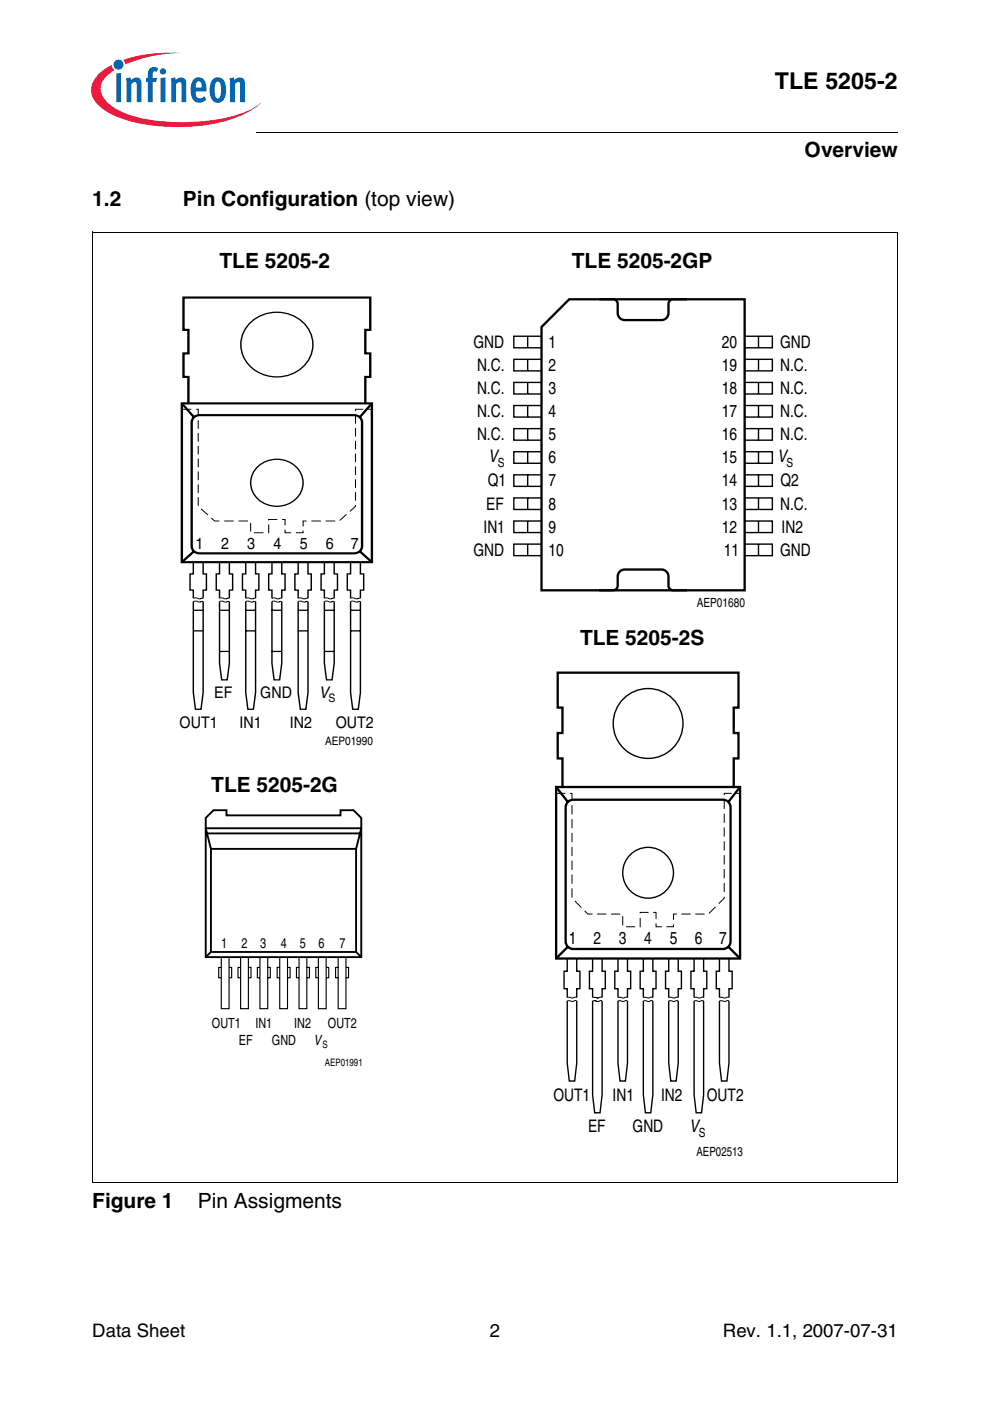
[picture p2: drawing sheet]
<svg xmlns="http://www.w3.org/2000/svg" width="210mm" height="297mm" viewBox="0 0 210 297" stroke-linecap="round" stroke-linejoin="round" font-family="sans-serif">
<circle cx="25.1" cy="13.7" r="1.06" fill="#0166b3"/>
<g fill="#ed1a40">
<path d="M26.1 12.7l.8-.3a31.7 31.7 0 0 1 11.7-1.2 31 31 0 0 0-11.4 2.2l-.6 .3z"/>
<path d="M20.7 15.9l1.3-1.1 1.7-1.1 .2 .7 .4 .5a4.8 4.8 0 0 0-3 4.1 6.1 6.1 0 0 0 3.8 4.4 31.1 31.1 0 0 0 15.1 2.5 30.9 30.9 0 0 0 13.5-3l1.6-1.1a19.2 19.2 0 0 1-10.1 4.5 41 41 0 0 1-19.9-1.3 9.9 9.9 0 0 1-5.6-4.2 4.2 4.2 0 0 1 1-4.9z"/>
</g>
<g fill="#0166b3">
<path d="M24.7 15.6l1-.1v6.2h-1z"/>
<path d="M26.7 16.6l.9-.2 .2 .6a1.19 1.19 0 0 1 1.4-.6 1.19 1.19 0 0 1 .8 1.3v4h-1v-4a.4 .4 0 0 0-.7-.3l-.5 .5v3.8h-.9z"/>
<path d="M31.8 14.5l.8-.3 .7 .2 .2 .1-.3 .8-.1-.1a.46 .46 0 0 0-.7 .2v1.1h.9l-.2 .9h-.7v4.3h-1.1v-4.3h-.3v-.9h.3v-.7a1.72 1.72 0 0 1 .5-1.3z"/>
<path d="M36.2 16.6l.9-.2 .2 .6a1.19 1.19 0 0 1 1.4-.6 1.19 1.19 0 0 1 .8 1.3v4h-1l-.1-4a.4 .4 0 0 0-.6-.3l-.5 .5v3.8h-1z"/>
<path d="M48.7 16.6l.9-.2 .1 .6a1.19 1.19 0 0 1 1.4-.6 1.19 1.19 0 0 1 .8 1.3v4h-1v-4a.4 .4 0 0 0-.6-.3l-.5 .5v3.8h-1z"/>
<path d="M33.9 15.1a.66 .66 0 0 1 1.3 0 .66 .66 0 0 1-1.3 0zM34.1 16.6l1-.2v5.3h-1z"/>
<path d="M41.1 16.8a1.55 1.55 0 0 1 1.7-.3 1.55 1.55 0 0 1 .9 1.5l.1 1.4h-2.3a1.06 1.06 0 0 0 .2 1.1 1.06 1.06 0 0 0 1.1 .2l.5-.3 .4 .7a1.83 1.83 0 0 1-2.1 .6 1.83 1.83 0 0 1-1.1-1.9v-1.7l.2-.7zM41.7 17.4l-.2 1.2h1.3l-.1-.8a.56 .56 0 0 0-.3-.5 .56 .56 0 0 0-.7 .1z"/>
<path d="M45.3 16.7a1.68 1.68 0 0 1 1.8-.1 1.68 1.68 0 0 1 .8 1.7v1.3a1.9 1.9 0 0 1-2.3 2.1 2.85 2.85 0 0 1-1.1-3.2 2.71 2.71 0 0 1 .8-1.8zM45.8 17.4a4.2 4.2 0 0 0 .1 3.3l.3 .2a1.49 1.49 0 0 0 .7-1.8v-.4a1.15 1.15 0 0 0-.7-1.4z"/>
</g>
<path d="M54.4 28v.2z" fill="#000"/>
<g fill="none" stroke="#000" stroke-width=".21">
<path d="M54.4 28.1h136M120.3 212.2h.5a1.16 1.16 0 0 0 1.2-.1l.3 .1M122.3 211.5l-.3-.1a1.41 1.41 0 0 1-1.4 0l-.3 .1M125.6 212.2l1.1 .1 .7-.2 .3 .1M127.7 211.5l-.3-.1-.7 .2-1.1-.1M131 212.2h.5a1.16 1.16 0 0 0 1.3-.1l.2 .1M133 211.5l-.2-.1a1.4 1.4 0 0 1-1.4 0l-.4 .1M136.4 212.2h.5a1.16 1.16 0 0 0 1.2-.1l.3 .1M138.4 211.5l-.3-.1a1.4 1.4 0 0 1-1.3 0l-.4 .1M141.8 212.2h.5a1.16 1.16 0 0 0 1.2-.1l.3 .1M143.8 211.5l-.3-.1a1.4 1.4 0 0 1-1.4 0l-.3 .1M147.2 212.2h.5a1.16 1.16 0 0 0 1.2-.1l.3 .1"/>
<path d="M149.2 211.5l-.3-.1a1.4 1.4 0 0 1-1.4 0l-.3 .1M152.5 212.2h.6a1.16 1.16 0 0 0 1.2-.1l.3 .1M154.6 211.5l-.3-.1a1.4 1.4 0 0 1-1.4 0l-.4 .1"/>
</g>
<path d="M117.9 166.9h39v36.3h-39zM117.9 166.9l2.5 3.1M119.3 166.9v-6.1h-1.1v-5.4h1.1v-5.4h-1.1v-7.4h38.4v7.4h-1v5.4h1v5.4h-1v6.1M120.4 170l.7-.4h.4h31.8a1.62 1.62 0 0 1 1.6 1.6v28.4a1.62 1.62 0 0 1-1.6 1.6h-31.8a1.62 1.62 0 0 1-1.6-1.6v-28.4l.1-.5zM156.9 166.9l-2.5 3.1M120.4 200.7l-2.5 2.5M154.4 200.7l2.5 2.5" fill="none" stroke="#000" stroke-width=".49"/>
<g fill="none" stroke="#000" stroke-width=".29">
<path d="M120.3 203.2v2.7h-.7v3.7h.7v1.9M120.3 212.2v13.2l.4 3.8h1.1l.5-3.8v-13.2M122.3 203.2v2.7h.7v3.7h-.7v1.9M125.6 203.2v2.7h-.6v3.7h.6v1.9M125.6 212.2v19.9l.5 3.8h1.1l.5-3.8v-19.9M127.7 203.2v2.7h.6v3.7h-.6v1.9M131 212.2v13.2l.5 3.8h1.1l.4-3.8v-13.2M131 203.2v2.7h-.6v3.7h.6v1.9M133 203.2v2.7h.7v3.7h-.7v1.9M136.4 212.2v19.9l.4 3.8h1.2l.4-3.8v-19.9M136.4 203.2v2.7h-.7v3.7h.7v1.9M138.4 203.2v2.7h.7v3.7h-.7v1.9"/>
<path d="M141.8 212.2v13.2l.4 3.8h1.2l.4-3.8v-13.2M141.8 203.2v2.7h-.7v3.7h.7v1.9M143.8 203.2v2.7h.7v3.7h-.7v1.9M147.2 212.2v19.9l.4 3.8h1.1l.5-3.8v-19.9M147.2 203.2v2.7h-.7v3.7h.7v1.9M149.2 203.2v2.7h.7v3.7h-.7v1.9M152.5 212.2v13.2l.5 3.8h1.1l.5-3.8v-13.2M152.5 203.2v2.7h-.6v3.7h.6v1.9M154.6 203.2v2.7h.6v3.7h-.6v1.9"/>
<circle cx="137.4" cy="153.4" r="7.4"/>
<circle cx="137.4" cy="185" r="5.4"/>
</g>
<path d="M117.9 168.2h3.4v22.2l3.3 3.4h7.4v2.7h3.7v-3.1h3.4v3.1h3.7v-2.7h7.4l3.4-3.4v-22.2h3.3" fill="none" stroke="#000" stroke-width=".21" stroke-dasharray="2 1" stroke-linecap="butt"/>
<path d="M43.6 173.4l1.7-1.6h2.7v1.1h24.2v-1.1h2.7l1.7 1.6v29.5h-33zM43.6 175.6h33l-1.1 4.4v21.8h-30.8v-21.8zM43.6 176.7h33M44.7 180h30.8M44.7 201.8l-1.1 1.1M75.5 201.8l1.1 1.1" fill="none" stroke="#000" stroke-width=".4"/>
<g fill="none" stroke="#000" stroke-width=".24">
<path d="M46.9 202.9v11h1.7v-11M46.9 205.1h-.5v2.2h.5M48.6 205.1h.5v2.2h-.5M51 205.1h-.5v2.2h.5M51 202.9v11h1.7v-11M52.7 205.1h.5v2.2h-.5M55.1 205.1h-.5v2.2h.5M55.1 202.9v11h1.7v-11M56.8 205.1h.5v2.2h-.5M59.3 205.1h-.5v2.2h.5M59.3 202.9v11h1.7v-11M61 205.1h.5v2.2h-.5"/>
<path d="M63.4 205.1h-.5v2.2h.5M63.4 202.9v11h1.7v-11M65.1 205.1h.5v2.2h-.5M67.5 205.1h-.5v2.2h.5M67.5 202.9v11h1.7v-11M69.2 205.1h.5v2.2h-.5M71.7 205.1h-.5v2.2h.5M71.7 202.9v11h1.7v-11M73.4 205.1h.5v2.2h-.5"/>
</g>
<path d="M98.2 58.9h76v71.7h-76z" fill="#fff"/>
<path d="M120.7 63.5h37.2v61.7h-43.1v-55.9zM127.1 63.5h2.9a.98 .98 0 0 1 1 .9v2a1.47 1.47 0 0 0 1.4 1.5h7.9a1.47 1.47 0 0 0 1.4-1.5v-2a.98 .98 0 0 1 1-.9h2.9M127.1 125.2h2.9a.98 .98 0 0 0 1-1v-2a1.47 1.47 0 0 1 1.4-1.4h7.9a1.47 1.47 0 0 1 1.4 1.4v2a.98 .98 0 0 0 1 1h2.9" fill="none" stroke="#000" stroke-width=".49"/>
<g fill="none" stroke="#000" stroke-width=".29">
<path d="M111.9 71.3v2.4M111.9 76.2v2.4M114.8 71.3h-5.9v2.4h5.9M114.8 76.2h-5.9v2.4h5.9M157.9 71.3h5.9v2.4h-5.9M157.9 76.2h5.9v2.4h-5.9M160.8 71.3v2.4M160.8 76.2v2.4M111.9 81.1v2.4M111.9 86v2.4M111.9 90.9v2.4M111.9 95.8v2.4"/>
<path d="M114.8 81.1h-5.9v2.4h5.9M114.8 86h-5.9v2.4h5.9M114.8 90.9h-5.9v2.4h5.9M114.8 95.8h-5.9v2.4h5.9M157.9 81.1h5.9v2.4h-5.9M157.9 86h5.9v2.4h-5.9M157.9 90.9h5.9v2.4h-5.9M157.9 95.8h5.9v2.4h-5.9M160.8 81.1v2.4M160.8 86v2.4M160.8 90.9v2.4M160.8 95.8v2.4"/>
<path d="M111.9 100.7v2.4M111.9 105.6v2.4M111.9 110.5v2.4M111.9 115.4v2.4M114.8 100.7h-5.9v2.4h5.9M114.8 105.6h-5.9v2.4h5.9M114.8 110.5h-5.9v2.4h5.9M114.8 115.4h-5.9v2.4h5.9M157.9 100.7h5.9v2.4h-5.9M157.9 105.6h5.9v2.4h-5.9M157.9 110.5h5.9v2.4h-5.9M157.9 115.4h5.9v2.4h-5.9"/>
<path d="M160.8 100.7v2.4M160.8 105.6v2.4M160.8 110.5v2.4M160.8 115.4v2.4"/>
</g>
<path d="M34.5 60h47.5v100.1h-47.5z" fill="#fff"/>
<path d="M38.6 85.5h40.2v33.7h-40.2zM38.6 85.5l2.5 3M39.9 85.5v-5.6h-1v-5h1v-5h-1v-6.8h39.6v6.8h-1v5h1v5h-1v5.6M41 88.6l.8-.5 .5-.1h32.8a1.61 1.61 0 0 1 1.7 1.5v26.3a1.57 1.57 0 0 1-1.7 1.5h-32.8a1.61 1.61 0 0 1-1.7-1.5v-26.3zM78.8 85.5l-2.5 3M41.1 116.9l-2.5 2.3M76.3 116.9l2.5 2.3" fill="none" stroke="#000" stroke-width=".48"/>
<g fill="none" stroke="#000" stroke-width=".29">
<path d="M52.9 68.6a8 8 0 0 1 13.1 2.5 6.9 6.9 0 0 1-6.2 8.7 7.4 7.4 0 0 1-8.7-6.7 6.4 6.4 0 0 1 1.8-4.5zM54.8 98.8a5.7 5.7 0 0 1 9.4 2.7 5.3 5.3 0 0 1-6.4 5.8 4.9 4.9 0 0 1-3.6-7.9zM41 119.2v2.5h-.7v3.4h.7v1.7M43.1 119.2v2.5h.7v3.4h-.7v1.7M46.5 119.2v2.5h-.6v3.4h.6v1.7M48.6 119.2v2.5h.7v3.4h-.7v1.7M52.1 119.2v2.5h-.7v3.4h.7v1.7M54.2 119.2v2.5h.7v3.4h-.7v1.7M57.7 119.2v2.5h-.7v3.4h.7v1.7M59.7 119.2v2.5h.7v3.4h-.7v1.7M63.2 119.2v2.5h-.7v3.4h.7v1.7M65.3 119.2v2.5h.7v3.4h-.7v1.7"/>
<path d="M68.8 119.2v2.5h-.7v3.4h.7v1.7M70.9 119.2v2.5h.7v3.4h-.7v1.7M74.3 119.2v2.5h-.7v3.4h.7v1.7M76.4 119.2v2.5h.7v3.4h-.7v1.7M40.9 129.4h2.1M40.9 133.8h2.1M41 127.5v19.3l.4 3.6h1.2l.5-3.6v-19.3M46.5 129.4h2.1M46.5 138.1h2.1M46.5 127.5v13.1l.5 3.5h1.2l.4-3.5v-13.1M52.1 129.4h2M52.1 133.8h2"/>
<path d="M52.1 127.5v19.3l.5 3.6h1.1l.5-3.6v-19.3M57.6 129.4h2.1M57.6 138.1h2.1M57.7 127.5v13.1l.4 3.5h1.2l.4-3.5v-13.1M63.2 129.4h2.1M63.2 133.8h2.1M63.2 127.5v19.3l.5 3.6h1.1l.5-3.6v-19.3M68.7 129.4h2.1M68.7 138.1h2.1M68.8 127.5v13.1l.4 3.5h1.2l.5-3.5v-13.1M74.3 129.4h2.1M74.3 133.8h2.1"/>
<path d="M74.3 127.5v19.3l.5 3.6h1.2l.4-3.6v-19.3"/>
</g>
<path d="M38.6 86.8h3.4v20.5l3.5 3.2h7.6v2.5h3.9v-2.9h3.4v2.9h3.9v-2.5h7.6l3.5-3.2v-20.5h3.4" fill="none" stroke="#000" stroke-width=".21" stroke-dasharray="1.9 1" stroke-linecap="butt"/>
<g fill="none" stroke="#000" stroke-width=".21">
<path d="M19.6 49.1v201.6M19.6 49.2h170.8M190.3 49.2v201.5M41 126.8h.6l.7 .2 .8-.2M41 127.5h.6l.7 .2 .8-.2M46.5 127.5h.7l.6 .2 .8-.2M46.5 126.8h.7l.6 .2 .8-.2M52.1 127.5h.6l.7 .2 .8-.2M52.1 126.8h.6l.7 .2 .8-.2M57.7 126.8h.6l.6 .2 .8-.2M57.7 127.5h.6l.6 .2 .8-.2M63.2 127.5h.6l.7 .2 .8-.2"/>
<path d="M63.2 126.8h.6l.7 .2 .8-.2M68.8 126.8h.6l.7 .2 .8-.2M68.8 127.5h.6l.7 .2 .8-.2M74.3 127.5h.6l.7 .2 .8-.2M74.3 126.8h.6l.7 .2 .8-.2M19.5 250.7h170.8"/>
</g>
<text font-size="4.9" x="164.3" y="18.8">TLE 5205-2</text>
<g font-size="4.4">
<text x="170.6" y="33.3">Overview</text>
<text x="19.6" y="43.7">1.2</text>
<text x="38.8" y="43.7">Pin Configuration (top view)</text>
<text x="46.5" y="56.9">TLE 5205-2</text>
<text x="121.2" y="56.9">TLE 5205-2GP</text>
<text x="123" y="136.7">TLE 5205-2S</text>
<text x="44.8" y="167.9">TLE 5205-2G</text>
<text x="19.6" y="256.2">Figure 1</text>
<text x="42" y="256.2">Pin Assigments</text>
</g>
<g font-size="3.9">
<text x="19.6" y="283.5">Data Sheet</text>
<text x="103.9" y="283.5">2</text>
<text x="153.3" y="283.5">Rev. 1.1, 2007-07-31</text>
</g>
<g font-size="3.7">
<text x="100.4" y="73.7">GND</text>
<text x="116.3" y="73.7">1</text>
<text x="153" y="73.7">20</text>
<text x="165.4" y="73.8">GND</text>
<text x="101.1" y="78.6">N.C.</text>
<text x="101.1" y="83.5">N.C.</text>
<text x="116.3" y="78.6">2</text>
<text x="116.3" y="83.5">3</text>
<text x="153" y="83.5">18</text>
<text x="153" y="78.6">19</text>
<text x="165.4" y="78.7">N.C.</text>
<text x="165.4" y="83.6">N.C.</text>
<text x="101.1" y="88.4">N.C.</text>
<text x="116.3" y="88.4">4</text>
<text x="153" y="88.4">17</text>
<text x="165.4" y="88.4">N.C.</text>
<text x="101.1" y="93.3">N.C.</text>
<text x="116.3" y="93.3">5</text>
<text x="153" y="93.3">16</text>
<text x="165.4" y="93.3">N.C.</text>
<text x="103.6" y="98">V</text>
<text x="116.3" y="98.2">6</text>
<text x="153" y="98.2">15</text>
<text x="164.8" y="98">V</text>
<text x="103.4" y="103.1">Q1</text>
<text x="116.3" y="103.1">7</text>
<text x="153" y="103.1">14</text>
<text x="165.5" y="103.1">Q2</text>
<text x="102.5" y="112.9">IN1</text>
<text x="103.1" y="108">EF</text>
<text x="116.3" y="108">8</text>
<text x="116.3" y="112.9">9</text>
<text x="153" y="108">13</text>
<text x="153.1" y="112.9">12</text>
<text x="165.4" y="108">N.C.</text>
<text x="165.7" y="112.9">IN2</text>
<text x="100.4" y="117.8">GND</text>
<text x="116.3" y="117.8">10</text>
<text x="153.5" y="117.8">11</text>
<text x="165.4" y="117.8">GND</text>
<text x="120.6" y="200.2">1</text>
<text x="125.9" y="200.2">2</text>
<text x="131.2" y="200.2">3</text>
<text x="136.6" y="200.2">4</text>
<text x="142" y="200.2">5</text>
<text x="147.3" y="200.2">6</text>
<text x="152.5" y="200.2">7</text>
<text x="117.3" y="233.4">OUT1</text>
<text x="129.9" y="233.4">IN1</text>
<text x="140.2" y="233.4">IN2</text>
<text x="149.9" y="233.4">OUT2</text>
<text x="124.7" y="240">EF</text>
<text x="134.1" y="240">GND</text>
<text x="146.2" y="240">V</text>
</g>
<g font-size="3.4">
<text x="41.4" y="116.4">1</text>
<text x="46.9" y="116.4">2</text>
<text x="52.4" y="116.4">3</text>
<text x="58" y="116.4">4</text>
<text x="63.5" y="116.4">5</text>
<text x="69.1" y="116.4">6</text>
<text x="74.4" y="116.4">7</text>
<text x="45.4" y="147.9">EF</text>
<text x="55.2" y="147.9">GND</text>
<text x="67.7" y="147.9">V</text>
<text x="38.1" y="154.3">OUT1</text>
<text x="50.8" y="154.3">IN1</text>
<text x="61.4" y="154.3">IN2</text>
<text x="71.2" y="154.3">OUT2</text>
</g>
<g font-size="3">
<text x="46.9" y="200.9">1</text>
<text x="51.2" y="200.9">2</text>
<text x="55.2" y="200.9">3</text>
<text x="59.6" y="200.9">4</text>
<text x="63.6" y="200.9">5</text>
<text x="67.6" y="200.9">6</text>
<text x="72" y="200.9">7</text>
<text x="44.9" y="218">OUT1</text>
<text x="50.7" y="221.6">EF</text>
<text x="54.1" y="218">IN1</text>
<text x="57.6" y="221.6">GND</text>
<text x="62.4" y="218">IN2</text>
<text x="66.6" y="221.6">V</text>
<text x="69.5" y="218">OUT2</text>
</g>
<g font-size="2.7">
<text x="105.5" y="98.9">S</text>
<text x="166.8" y="98.9">S</text>
<text x="147.7" y="128.6">AEP01680</text>
<text x="147.7" y="245">AEP02513</text>
<text x="148.1" y="241">S</text>
</g>
<g font-size="2.5">
<text x="69.7" y="148.8">S</text>
<text x="68.9" y="157.9">AEP01990</text>
</g>
<g font-size="2.2">
<text x="68.4" y="222.2">S</text>
<text x="68.9" y="226">AEP01991</text>
</g>
</svg>
